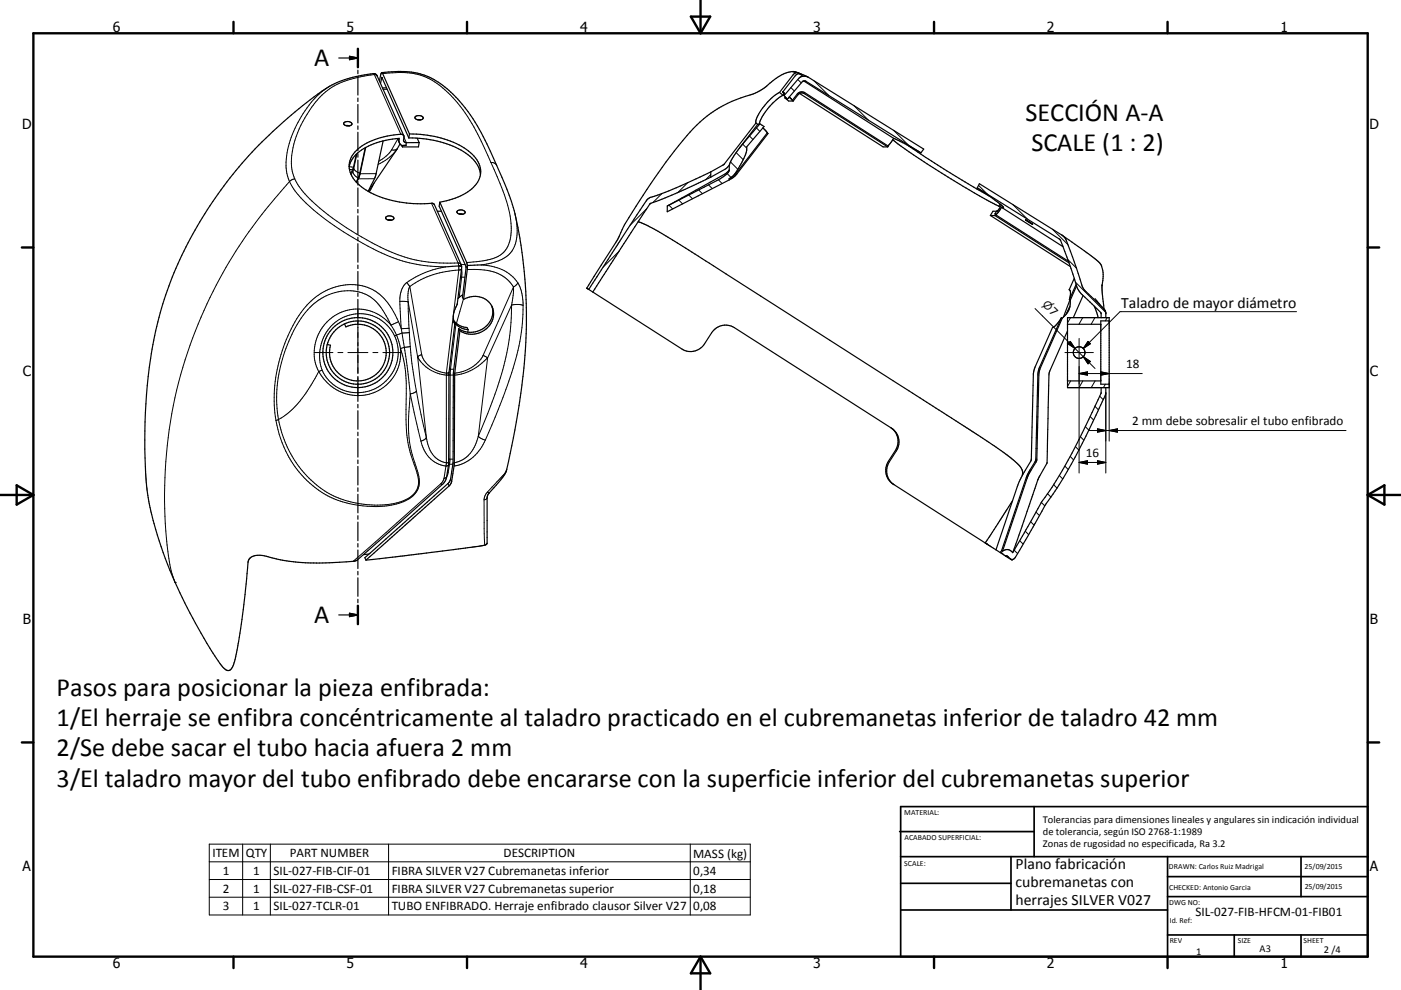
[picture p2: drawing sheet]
<svg xmlns="http://www.w3.org/2000/svg" width="420mm" height="297mm" viewBox="0 0 420 297" stroke-linecap="round" stroke-linejoin="round" font-family="sans-serif">
<g fill="none" stroke="#000" stroke-width=".36">
<path d="M101.6 17.4h5.7M104.8 16.9l2.5 .5-2.5 .5zM107.3 14.6v5.6M103.2 36.8a1.55 1.55 0 0 1 2.3 .5 1.56 1.56 0 0 1-2.5-.3zM103.7 37.7h1.1M107.3 21.1v1M107.3 23v5.5M107.3 29.4v1.1M107.3 31.3v5.6M107.3 37.8v1M107.3 39.7v5.5M114.4 21.8l.3 .3 8.1 18.1"/>
<path d="M114.4 21.8l-.7 2.5M114.4 21.8l2-.2a21.7 21.7 0 0 1 14.2 2.6 40 40 0 0 1 14.3 16.8l3.1 6.5a88.5 88.5 0 0 1 6.4 16.6 148.3 148.3 0 0 1 1.2 57.6l-1.7 9.7-2.3 10.3-1.4 2.2-3.7 4.1-.4 1-.1 14a6.7 6.7 0 0 1-4 1.1l-32.3 4M114.5 23.3l-.4 1.7M114.5 23.2v.1M114.5 23.2l8.1 18.2M114.7 26.4h1.2M124.5 35a1.57 1.57 0 0 1 2.4 .5 1.55 1.55 0 0 1-2.5-.2zM125.1 35.9l1 .1M226.6 36.9l-9.5 12.4-4 2.3M226.6 36.9l.6 .4M227.2 37.3l-5.6 7.2M227.2 37.3h.1"/>
<path d="M227.6 37.2l-.4 .1M227.8 37.2l-6.2 7.4M227.8 37.2l1.3 .8-5.2 6a11.5 11.5 0 0 1-2.4 6.4l-1.6 2.2-1.3 1M227.8 37.2h-.2M228.7 38.4l1.3 1.5M230 39.9l-9.3 12-2.1 1.7M230 39.9l.3 .2-9.5 12.3-2.2 1.6M233.7 27.7l1.1 .9M233.7 27.7a16.7 16.7 0 0 0-7.1 8.8v.4M234.7 27.6l.4 .5M234.7 27.6h.1M234.7 27.6l.3 .2"/>
<path d="M234.8 28.6a16.6 16.6 0 0 0-7.2 8.6M235.1 28.7l4.6-5.4 1.4-.5 1 .2 34.8 21.7-.8 1.2M235.1 28.7l.9 1.1 4.6-5.4 .9-.1 34.6 21.6M235.1 28.1l-.3 .5M235.1 28.1v.6M235.3 29.4l1.1 .9h1.4M235.3 29.4h.4M235.5 29.1l-.2 .3M236.4 29.4h.1M236.4 29.3v.1M236.6 29.1l.7 .6M237.3 29.7l.2 .4"/>
<path d="M237.5 30.1l1.5-1.9a1.75 1.75 0 0 1 2.3-.4l25 16M237.5 30.1l.3 .2M237.6 21.5l1.2 .3M237.8 30.3l1.4-1.9a1.44 1.44 0 0 1 1.9-.3l25 16M238.8 21.8l1.1 .3M238.8 21.8l-1 .7-4.1 5.2M239.5 22.1l1.1 .6M239.5 21.9a5.3 5.3 0 0 0-5.5 .8l-1.3 .8a24.5 24.5 0 0 1-6.2 4.4 40.9 40.9 0 0 0-15.6 7.8 110 110 0 0 0-17 21.1l-2.1 3.4a53.8 53.8 0 0 0-6.1 10.5l-9.8 15.8M239.7 28l25.1 16.1h1.3M239.9 22.1h.1M239.9 22.1h-.5l-.8 .4-3.9 5.1M239.9 22.1l2.3 1"/>
<path d="M241 24.3l26.9 17.2M106.8 46.3l-.9 4.3-.8 1.5M107.3 46.1v1.1M107.3 48v5.6M107.3 54.5v1M107.3 56.4v5.6M109.5 44.3l-1.8 8.4-.9 1.9M109.6 44.2l-1.7 8.2-1 2.3M110.4 57.4a36.4 36.4 0 0 0 19.5 3.7l.3 .3 8.2 18.6M114.9 42.3l-2.3 10.5-2.2 4.6M119.2 41.6l.5 1.3M119.7 42.9l.7 .7"/>
<path d="M119.7 42.9v-1.4a20.5 20.5 0 0 0-13.4 5.4l-1.1 1.5-.5 1.7M119.9 43.2l-9.5 14.2M120.4 43.6l.1 .1M120.5 43.7l.2 .4M121.1 40.7l-8-17.9a1.13 1.13 0 0 0-1.2-.7 31.7 31.7 0 0 0-18.9 7.8 123.5 123.5 0 0 0-45 64 158.8 158.8 0 0 0-4.1 51.1l.1 1.5a98.2 98.2 0 0 0 9.2 29.8 122.6 122.6 0 0 0 13.7 24 1.56 1.56 0 0 0 1.8 .9 1.56 1.56 0 0 0 1.2-1.5l1.3-5.3 1.3-8.6 1.9-17a2.68 2.68 0 0 1 3.3-2.2l1 .1a63.8 63.8 0 0 0 25.1 1.9l2.5-.2 .8-.4 25.8-22.9 .7-1.1 .9-4.9 .1-27 1.7-15M121.8 43.6l-1.3 .1M121.8 43.6h-1.4M121.8 42.8h.1M121.8 42.8v.8M121.8 42.8a.79 .79 0 0 1-.8-.9l.1-.7a.81 .81 0 0 0-.9-.9 21.7 21.7 0 0 0-13.3 4.8 6.4 6.4 0 0 0 .3 9.9l3.2 2.4M122.6 41.4a29.3 29.3 0 0 1 18.3 5.5 8.1 8.1 0 0 1 3.2 5.5M122.8 40.2l-.2 1.2"/>
<path d="M122.8 40.2a27.9 27.9 0 0 1 18.8 6.1 7 7 0 0 1 2.4 6.2M125.1 41.5l.6 1.3M125.7 42.8l-.2 1.3h-4.8M125.7 42.8h-3.9M144 52.5a9.9 9.9 0 0 1-6.7 6.6l-5.4 1.6M213.1 53.2l-10.1 4.6-8.1 3.4-17.2 26.4M213.1 51.6v1.6M213.1 51.6a154.3 154.3 0 0 1-18.7 8l-6.2 9.1-11.7 18.1M218.6 53.6v.4M218.6 54l-18.6 9.5 .1-1.7M218.6 51l-1.4 1.3-17.1 9.5M218.7 49.5l-1.1 1.1-4.5 2.6"/>
<path d="M218.7 49.5l-.1 1.5a3.8 3.8 0 0 1-2.2 2.3l-16.3 8.5M221.6 44.6l-2.3 3.4-.6 1.5M266.3 43.8l-.2 .3M267.7 41.9l4.8 3.6 9.9 6.5 9.7 5.9 7.3 4M267.7 41.9l-1.4 1.9M267.9 41.5l4.6 2.3M267.9 41.5l-.2 .4M272.4 43.8l11.4 7.4 12.7 7.6M272.5 43.8l3.6 2.1M293 56.4l.6-1.3 25.1 15.7 1 1.3 5 14.2 .7 1 5.5 5.4 .5 .9M293 56.4l24.7 15.4 2.8 7 2.3 7a8.2 8.2 0 0 0 3.2 4.1l4 3.8 .1 1.6M293 56.4l3.5 2.4"/>
<path d="M296.5 58.8l3.4 2.4 1 1h-.6M107.3 62.8v1.1M107.3 64.7v5.6M107.3 71.2v1M107.3 73.1v5.6M107.3 79.5v1.1M115.7 65.1a1.58 1.58 0 0 1 2.4 .5 1.59 1.59 0 0 1-2.5-.2zM116.3 66h1.1M131.1 63.4h1.2M131.9 60.7l-.2 1.2 8 18.1-1.1 9.3 .4 .5M131.9 60.7l8 18 .2 1M137.1 63.3a1.47 1.47 0 0 1 2.4 .5 1.55 1.55 0 0 1-2.5-.2z"/>
<path d="M137.7 64.2l1 .1M138.4 80l-1.3 11.1a7.6 7.6 0 0 0-.9 5.6M138.4 80l-.9-.2-3.9 .3M140.1 79.7l-1.1 10.1M144.3 79.5l-4.2 .2M191.3 66.5l2.3 .9 3.7 2 9.2 5.6 78.8 50.4 15.3 10.1a19.7 19.7 0 0 1 5.9 5.5v1.6M296.9 64.6l1.4 .1M296.9 64.6l24 15.4M298.3 64.7l22.2 14.2M298.3 64.2l.4 .1M298.3 64.2l.3 .1M298.4 64.4l21.9 14"/>
<path d="M298.4 64.4l-.1 .3M298.6 64.3h.1M298.6 64.3l-.2 .1M298.8 63.4l-.5 .8M299.4 61.9l.5 .2M299.8 61.2l-.4 .7M300.2 61.5l-1 1.7-.3 .2h-1.2l-.8 1.2M300.3 62.2l18.4 11.8M300.3 62.2l-1.6 2.1M307.5 66h.1M307.5 65.9v.1M307.5 66l2.1 1.3z"/>
<path d="M318.4 70.5l5.8 4.1a24.9 24.9 0 0 1 5.9 4.9l.1 .2a11.5 11.5 0 0 1 .2 6.3l.6 6.8M103.3 97.2l.4 .9a8.5 8.5 0 0 1 11.9 5.9 8.5 8.5 0 0 1-8.5 10.3 8.5 8.5 0 0 1-8-10.7l-1-.3M107.3 81.5v5.5M107.3 87.9v1M107.3 89.8v5.6M107.3 96.2v1.1M107.3 98.2v5.5M136 96.1a5.2 5.2 0 0 0 4 2.2l.3 .6M136.1 96.6l.1 .1M136.2 96.7l.1 .4M136.2 96.7l.3 .4a5.4 5.4 0 0 0 3.8 1.8M136.3 97.1l.1 .1"/>
<path d="M137.5 98.6l.4 .6M137.5 98.6l-1.6 13.3v23.6a28.1 28.1 0 0 1-.8 8.2l-.8 1.4-24.9 22.2 .3 .8M137.9 99.2l-1.6 13-.1 26.9-.9 5.7-.7 1-24.9 22.3M138.7 88.4l-1.4 1.2M139 89.8a5.7 5.7 0 0 1 9 4.4 6.6 6.6 0 0 1-10.1 5M140.3 98.9v.7M147.4 91.8a6.4 6.4 0 0 1-2.1 6.5 6.4 6.4 0 0 1-6.8 .9l-1-.6M175.9 86.5h.1M176 86.5l.1 .1M176.1 86.6l.4 .2M176.5 86.8l28 17.9a4.9 4.9 0 0 0 6.7-1.6l2.1-3.2a5 5 0 0 1 6.8-1.6l47.2 30.2a4.9 4.9 0 0 1 1.4 6.8l-2.1 3.3a5 5 0 0 0 1.4 6.8l27.4 17.5M318.2 95.3l-6.9 16-.8 26.8-2.8 5.1-7.4 21.9"/>
<path d="M318.2 95.3l-1.6 2.2-1.1 .8-5.4 12.4-.3 1.5-.7 25.9-3.7 6.9-6.8 20M318.2 95.3l.3 .2M318.5 95.5l-6.9 15.9-.8 26.6-1.8 3.2M320 95.3h12.5v21h-12.5zM320 99.3l-5.5 12.9-.6 26.7-2.8 5.1-7.5 21.8M320 97.3h10M320.6 86.9l.1 .1a3.1 3.1 0 0 1-.1 2.9M320.6 86.9l.1 .1M320.6 89.9l.3 .1M320.8 92l-1.1 2.2M320.8 89.9l-2 5.2M320.9 90a6 6 0 0 1-2.4 5.5"/>
<path d="M322.1 83.5l-1.5 3.4M322.6 85.3l-2 4.6M322.8 85.8l-1.9 4.2M324.7 88.7l-2.9 6.6M328 91.8l1.2 3.5M328.3 89.6l3.1 3.9M331.4 93.6l.1 1.7M331.4 93.5l.1 .6M332.5 96.3h-2.5v19h2.5M107.3 104.6v1M107.3 106.5v5.6M107.3 113v1"/>
<path d="M107.3 114.9v5.5M320 114.3h10M330.1 116.3a4.8 4.8 0 0 1-.9 3.6 174.3 174.3 0 0 1-15.9 29.3l-1 1.4-8.7 15.2M331.5 116.3v2a271.3 271.3 0 0 1-13.9 27.1l-.6 .9a168.2 168.2 0 0 0-10.7 17.7l-1.9 3.2-.9 .7M107.3 121.3v1.1M107.3 123.2v5.6M107.3 129.7v1M107.3 131.6v5.5M107.3 138v1.1M107.3 139.9v5.6M267.1 128.3a5 5 0 0 1 1.4 6.8l-2.2 3.3a4.9 4.9 0 0 0 1.5 6.8M107.3 146.4v1"/>
<path d="M107.3 148.3v5.6M107.3 154.7v1.1M107.3 156.6v5.6M303.6 150.2l-8.2 12.7M308 143.4h.1M308 143.4l-7.4 22M309 141.2l-1 2.2M309 141.2h.1M107.3 163.1v1M107.3 165v5.6M107.3 171.4v1.1M107.3 173.4v5.5"/>
<path d="M107.3 179.8v1M110.7 166.2l-1.7 .2M295.4 162.9l.2 .1M295.6 163h.1M295.6 163l.1 .1M295.7 163.1h.1M295.7 163.1l2.9 1.9M298.6 165l2.8 1.8M300.3 165.1l-.4 .7M300.3 165.1l.3 .3M300.6 165.4a2.05 2.05 0 0 1 3 .4M301.4 166.8l.9 .5"/>
<path d="M301.4 166.8h.6l1 1 .5 .1M302.3 167.3l1.1 .8 .1-.2M302.3 167.1v.2M101.6 184.5h5.7M104.8 184l2.5 .5-2.5 .5zM107.3 181.7v5.6"/>
<circle cx="107.3" cy="105.8" r="9.5"/>
<circle cx="107.3" cy="105.8" r="10.5"/>
<circle cx="323.5" cy="105.8" r="1.75"/>
</g>
<g fill="none" stroke="#000" stroke-width=".3">
<path d="M98.9 25.9a30.6 30.6 0 0 0-12.4 18.1 15.3 15.3 0 0 0 .3 10.5M111.9 22.1l.3 .3M112.2 22.4l8 17.9M112.2 22.4l.6 .1 .3 .3M112.2 22.4a27.1 27.1 0 0 0-14.6 5.2 32 32 0 0 0-10.2 20.8 12.2 12.2 0 0 0 1 5.3M114.4 23.3h.1M114.7 22.1l5-.4a18.9 18.9 0 0 1 15.2 6.7 55.4 55.4 0 0 1 11.3 18.2l1 2.1M114.9 26.8h1.2M226.8 38.4l1 1M235.4 29l.7 .7M237.1 26.3l1 1M239.2 23.9l1 1"/>
<path d="M244.1 24.3l4.4 4.4M256 31.7l4.4 4.4M267.9 39.1l4.4 4.4M86.8 54.5l1.3 2.2a55.2 55.2 0 0 0 16.3 13.7 57.1 57.1 0 0 0 21.5 9.1l7.7 .6a27.8 27.8 0 0 0-11.6 4.7M86.8 54.5a137.4 137.4 0 0 0-35.9 114.9l.7 2.8 .9 2.6M88.4 53.7a27.4 27.4 0 0 0 8.7 9.7 84.4 84.4 0 0 0 24.1 13.7 46.8 46.8 0 0 0 16.2 1.8M88.4 53.7l-.9 .2-.7 .6M104.7 50l1.3 .2M104.8 50.8l.9 .1M105.8 51.5l-.5 .9M105.8 51.5a2.56 2.56 0 0 0 1.6 1.9M106.1 50.6a2.56 2.56 0 0 0 1.8 1.3"/>
<path d="M106.1 50.6l-.3 .9M107 46.1l-.9 4.5M111.4 56h.2M111.6 56l-.9 1.6M112.3 54.7l-.7 1.3M112.3 53.6h-4.8M112.8 52.1h-4.8M117.4 45l-1.6 1.8-2.3 1.6M118.8 45l-1 1.2a15.5 15.5 0 0 1-4.5 3.1M119.1 44.6l-.6 .4h-1.1M119.2 41.7l-1.8 3.3M119.5 41.5l.1 .4"/>
<path d="M121.1 41.2l.7 1.6M147.2 48.7l1.9 4.3a38.6 38.6 0 0 1 4.2 16.6 7.7 7.7 0 0 1-5.4 7.9l-3.1 .8-4.9 .4M147.2 48.7a1.67 1.67 0 0 1 1.7 .9M198.4 58.1l-2.7 2.7M206.2 54.8l-3 3M206.5 58.5l1.1 1.1M209.5 57l1.1 1.1M212.4 55.5l1.2 1.1M213.1 52.4l-1.5 1.5M215.4 53.9l1.1 1.2M218 52.1l1.2 1.1M219 48.6l2.2 2.2"/>
<path d="M220.7 45.8l2.1 2.1M222.7 43.2l1.2 1.3M224.7 40.8l1 1.1M293.4 55.6l2.7 2.7M129.4 61l8 17.9M137.4 78.9l.8 .4M137.4 78.9l.2 2.1M138.2 79.4h1.3M154.4 64.1a13.9 13.9 0 0 1-1.1 11.4 13.2 13.2 0 0 1-9 4 13.3 13.3 0 0 1 11 5.4M185.5 75.4l-4.7 4.8M193.9 62.6l-5 5M200.5 61.5l1.2 1.2"/>
<path d="M203.5 60l1.1 1.2M303.6 61.3l4.4 4.4M315.5 68.8l4.7 4.6M320.1 77.9l2.6 2.5M107.3 92.8v5.5M107.3 99.8v1.5M117.2 97.5l-.4-.9a16 16 0 0 0-7-8.2 15.6 15.6 0 0 0-18.2 5.3 43.2 43.2 0 0 0-8.1 32.2M117.2 97.5l1.7 3M117.2 97.5a13 13 0 0 0-17-2.7 13 13 0 0 0-4.6 16.7M119.5 96.5a17.8 17.8 0 0 0-8-9.7 17.2 17.2 0 0 0-20.5 6 45.9 45.9 0 0 0-8.3 33.3M119.5 96.5l.8 2.1M119.5 96.5l-2.3 1"/>
<path d="M119.9 90.4l.4 8.2M119.9 90.4l2.5 .2M120.3 98.6l.2 1.3M120.5 99.9l.7 4.3M120.5 99.9l-1.6 .6M122 84.8a6.7 6.7 0 0 0-2.1 5.6M122 84.8l.9 1.2M122.4 90.6l.2 7.9M122.4 90.6l2.8 16.6M122.6 98.5l-2.3 .1M122.6 98.5l.1 1.3M122.7 99.8l-2.2 .1"/>
<path d="M122.7 99.8l.3 4.2M122.9 86a7.6 7.6 0 0 0-.5 4.6M122.9 86l3.5 20.4M136.7 97.3l-1.7 14.3-.2 27.7M137.6 81a27 27 0 0 0-14.7 5M137.6 81l-3.8 30.9M138.4 80.5v2.7M138.4 80.7l-.8 .3M138.4 83.2h1M138.4 83.2l-.7 6M138.4 83.2h-.3M138.9 89.7l-2.1 7.3"/>
<path d="M140.1 80.9a17.2 17.2 0 0 1 10.6 1.9l1.8 1.5 1.4 1.8M153.4 91.5l2-.2 1.4 .3M153.4 91.5a84 84 0 0 1-7.2 32.6l-2.8 6.8M153.4 91.5l-7.2 15.9M153.9 86.1v1.9l-.5 3.5M153.9 86.1l-9.1 20.6M155.3 84.9l-1.4 1.2M155.3 84.9a13.4 13.4 0 0 1 1.5 6.7M156.8 91.6a71.9 71.9 0 0 1-5.6 26.4l-5.7 14M310.3 92.6l18 17.9M321 95.3l-1 1.6M322.4 84.6l9.1 9.1"/>
<path d="M324.6 95.3l-1.1 2M328.3 95.3l-1.2 2M332 95.3l-.6 1M388.7 93.5h-52.9l-11 11.1M94.3 105.8h5.5M95.6 111.5a36.5 36.5 0 0 1-10.6 13.5l-1.5 .9M96.6 111l-1 .5M101.3 105.8h1.5M104.3 105.8h6M107.3 102.8v6M107.3 110.3v1.5M107.3 113.3v5.5"/>
<path d="M111.8 105.8h1.5M114.8 105.8h5.5M118.3 100.8a12 12 0 0 1-5.3 15.5 12 12 0 0 1-15.9-4.2l-.5-1.1M118.3 100.8a11.8 11.8 0 0 0-12.7-6.5 11.8 11.8 0 0 0-9.6 10.5l-.2 1.7a11.4 11.4 0 0 0 .8 4.5M118.9 100.5l1.2 4.1M118.9 100.5l-.6 .3M120.1 104.6l1.1 4.4a61.5 61.5 0 0 1 .5 13.8 46 46 0 0 0 .6 10l.7 2.9 1.9 5.6a6.1 6.1 0 0 1-1.1 7.2l-.4 .3a17.3 17.3 0 0 1-11.9 2.7 28.7 28.7 0 0 1-26-18.8l-1.1-3-.9-3.8M120.1 104.6a12.9 12.9 0 0 1-9.4 13.7 12.9 12.9 0 0 1-15.1-6.8M121.2 104.2l1.8 14M121.2 104.2l-1.1 .4M123 118.2l3.2 14.1M123 104l.5 5.1 1.4 8.3"/>
<path d="M123 104l-1.8 .2M123 118.2a54.9 54.9 0 0 0 .3 17l.7 2.4a17.6 17.6 0 0 1 1.7 7.6 6.9 6.9 0 0 1-5.4 5.6 29.2 29.2 0 0 1-27.4-5.9l-1-.9a32.4 32.4 0 0 1-9.2-17.9M124.9 117.4l-.7 .4-1.2 .4M124.9 117.4l2.9 13.8M125.2 107.2l.2 .2a10.9 10.9 0 0 0 8.6 5.1h1.9M125.2 107.2l2.6 24M126.4 106.4a8.3 8.3 0 0 0 7.4 5.5M126.4 106.4l-.7 .3-.5 .5M133.8 111.9l-.1 27.9M134.6 111.6l-.8 .3M136.1 110.8h-1.4M144.8 106.7a10.8 10.8 0 0 1-8.5 5.3"/>
<path d="M144.8 106.7l1.4 .7M146.2 107.4a16.1 16.1 0 0 1-9.9 5.2M146.2 107.4l-2.8 23.5M319.3 105.8h8.5M320.2 103.1l.7-.7 1.4 2.2zM321 114.3l-1 1.6M323.5 101.5v40.4M323.5 112.1l2.5-.5v1zM323.5 112.1h19M324.6 114.3l-1.1 2M324.8 107l2.1 1.4-.7 .8zM326.2 102.4l.7 .7-2.1 1.5z"/>
<path d="M328.3 114.3l-1.1 2M329.7 118.9l1.1 1M330 111.6l2.5 .5-2.5 .5zM331.4 115.3l-.6 1M331.5 117.8v24.1M332.5 115.3v17M83.5 125.9l-.8 .2M126.2 132.3a8.9 8.9 0 0 0 7.5 7.5M127.8 131.2a8.3 8.3 0 0 0 4.5 7.2l1.2 .4h1M127.8 131.2l-.5 .7-1.1 .4M133.7 139.8l-.6 3.7M134.5 139.5l-.8 .3"/>
<path d="M134.5 138.8h.1M134.5 137.8h1.3M134.8 139.3h-.3M134.8 139.3h1M134.8 139.3l-.4 2.5M143.4 130.9l.9 .7 1.2 .4M143.4 130.9a9.7 9.7 0 0 1-5.8 7.6l-1.4 .3M145.5 132a12.1 12.1 0 0 1-9.4 7.8M319.3 139.8l1 1.1M320.9 136.9l1 1.1M322.4 134l1 1M323.5 138.7h8"/>
<path d="M323.5 138.7l2.5-.5v1.1zM323.9 131l1 1.1M325.4 128l1 1M326.5 129.2h77M326.8 125l1.1 1M328.3 121.9l1 1.1M329 128.7l2.5 .5-2.5 .4zM329 138.2l2.5 .5-2.5 .6zM332.5 129.2l2.5-.5v.9zM132.2 145.1l.4 .2M133.1 143.5l-.7 1.4-26.5 23.5M133.9 143.1l-.8 .4"/>
<path d="M134.3 145.1l.3 .7M134.4 141.8l-.3 .1M134.4 141.8l-.5 1.4M135.1 143.7l.3 .7M145.1 150l.3 13.5M146 149.3l-.2 .4-.7 .3M146.1 147.7a3.5 3.5 0 0 0-1 2.3M146.1 147.7l.6 .2M151.9 140.8l-.7 1.3-5.1 5.6M307.4 159.4l1 1M309 156.5l1 1.1M310.6 153.6l1 1.1"/>
<path d="M312.2 150.7l1 1.1M314.1 148.1l1 1M315.9 145.4l1 1M317.6 142.7l1 1M300.1 165.5l.9 1M304 165.1l1.1 1M305.7 162.2l1.1 1.1M62.7 253.2h162.2v21.3h-162.2zM62.7 258.6h162.2M72.7 253.2v21.3M81.1 253.2v21.3M116.5 253.2v21.3"/>
<path d="M207 253.2v21.3M62.7 263.9h162.2M62.7 269.2h162.2"/>
</g>
<g fill="#000">
<circle cx="239.5" cy="22.1" r=".18"/>
<circle cx="137.5" cy="79.8" r=".18"/>
<circle cx="298.8" cy="63.4" r=".18"/>
<circle cx="136.4" cy="97.2" r=".18"/>
<circle cx="52.5" cy="174.8" r=".18"/>
<circle cx="295.7" cy="163.1" r=".18"/>
</g>
<g fill="none" stroke="#000" stroke-width=".71">
<path d="M10 10h400v277h-400zM70 6.6v3.4M107.3 14.6v5.6M140 6.6v3.4M207.1 5h5.8l-2.9 5zM210 0v10M280 6.6v3.4M350 6.6v3.4M6.6 74.2h3.4M410 74.2h3.5M0 148.5h10M5 145.6l5 2.9-5 2.9z"/>
<path d="M410 148.5h10.1M410 148.5l5.1-2.9v5.8zM107.3 181.7v5.6M6.6 222.7h3.4M410 222.7h3.5M70 287v3.4M140 287v3.4M210 287v10M210 287l2.9 5h-5.8zM280 287v3.4M350 287v3.4"/>
</g>
<g fill="none" stroke="#000" stroke-width=".51">
<path d="M269.7 249.5h40.3M270 242h140v45h-140zM270 257h140M303.1 257v16M310 242v15M350 257v30M390.1 257v12M270 265h33.1M270 273h80M350 269h60M350 263h60M350 280.5h60"/>
<path d="M370 280.5v6.5M390.1 280.5v6.5"/>
</g>
<path d="M104.8 16.9l2.5 .5-2.5 .5zM104.8 184l2.5 .5-2.5 .5z" fill="#000" stroke="#000" stroke-width=".36"/>
<path d="M320.2 103.1l.7-.7 1.4 2.2zM323.5 112.1l2.5-.5v1zM326.2 102.4l.7 .7-2.1 1.5zM324.8 107l2.1 1.4-.7 .8zM330 111.6l2.5 .5-2.5 .5zM323.5 138.7l2.5-.5v1.1zM329 128.7l2.5 .5-2.5 .4zM329 138.2l2.5 .5-2.5 .6zM332.5 129.2l2.5-.5v.9z" fill="#000" stroke="#000" stroke-width=".3"/>
<g font-size="7.9">
<text x="94.2" y="19.9">A</text>
<text x="307.4" y="36.3">SECCIÓN A-A</text>
<text x="309.2" y="45.4">SCALE (1 : 2)</text>
<text x="94.2" y="186.9">A</text>
<text x="16.9" y="209">Pasos para posicionar la pieza enfibrada:</text>
<text x="16.9" y="217.9">1/El herraje se enfibra concéntricamente al taladro practicado en el cubremanetas inferior de taladro 42 mm</text>
<text x="16.9" y="226.9">2/Se debe sacar el tubo hacia afuera 2 mm</text>
<text x="16.9" y="236">3/El taladro mayor del tubo enfibrado debe encararse con la superficie inferior del cubremanetas superior</text>
</g>
<g font-size="4.7">
<text x="336.1" y="92.4">Taladro de mayor diámetro</text>
<text x="304.5" y="260.9">Plano fabricación</text>
<text x="304.5" y="266.2">cubremanetas con</text>
<text x="304.5" y="271.6">herrajes SILVER V027</text>
</g>
<g font-size="4.2">
<text x="33.9" y="9.6">6</text>
<text x="103.9" y="9.6">5</text>
<text x="173.9" y="9.6">4</text>
<text x="243.8" y="9.6">3</text>
<text x="313.9" y="9.6">2</text>
<text x="383.9" y="9.6">1</text>
<text x="6.7" y="38.7">D</text>
<text x="410.5" y="38.7">D</text>
<text x="6.9" y="112.9">C</text>
<text x="410.7" y="112.9">C</text>
<text x="6.9" y="187.1">B</text>
<text x="410.7" y="187.1">B</text>
<text x="6.8" y="261.4">A</text>
<text x="410.7" y="261.4">A</text>
<text x="33.9" y="290.4">6</text>
<text x="103.9" y="290.4">5</text>
<text x="173.9" y="290.4">4</text>
<text x="243.8" y="290.4">3</text>
<text x="313.9" y="290.4">2</text>
<text x="383.9" y="290.4">1</text>
</g>
<g font-size="3.9">
<text x="314.4" y="93.6" transform="rotate(45 314.4 93.6)">7</text>
<text x="337.7" y="110.5">18</text>
<text x="339.4" y="127.6">2 mm debe sobresalir el tubo enfibrado</text>
<text x="325.5" y="137.2">16</text>
<text x="63.7" y="257.1">ITEM</text>
<text x="73.7" y="257.1">QTY</text>
<text x="86.9" y="257.1">PART NUMBER</text>
<text x="151" y="257.1">DESCRIPTION</text>
<text x="207.9" y="257.3">MASS (kg)</text>
<text x="66.8" y="262.5">1</text>
<text x="75.9" y="262.5">1</text>
<text x="82" y="262.5">SIL-027-FIB-CIF-01</text>
<text x="117.4" y="262.6">FIBRA SILVER V27 Cubremanetas inferior</text>
<text x="207.9" y="262.5">0,34</text>
<text x="66.8" y="267.8">2</text>
<text x="75.9" y="267.8">1</text>
<text x="82" y="267.8">SIL-027-FIB-CSF-01</text>
<text x="117.4" y="267.9">FIBRA SILVER V27 Cubremanetas superior</text>
<text x="207.9" y="267.8">0,18</text>
<text x="66.8" y="273">3</text>
<text x="75.9" y="273">1</text>
<text x="82" y="273">SIL-027-TCLR-01</text>
<text x="117.4" y="273.1">TUBO ENFIBRADO. Herraje enfibrado clausor Silver V27</text>
<text x="207.9" y="273">0,08</text>
<text x="358.4" y="274.9">SIL-027-FIB-HFCM-01-FIB01</text>
</g>
<text font-size="3.3" x="312.3" y="91.6" transform="rotate(45 312.3 91.6)">⌀</text>
<g font-size="3.1">
<text x="312.7" y="246.8">Tolerancias para dimensiones lineales y angulares sin indicación individual</text>
<text x="312.7" y="250.4">de tolerancia, según ISO 2768-1:1989</text>
<text x="312.7" y="254">Zonas de rugosidad no especificada, Ra 3.2</text>
<text x="358.6" y="286.5">1</text>
<text x="377.6" y="285.6">A3</text>
<text x="396.9" y="285.9">2 /4</text>
</g>
<g font-size="2.4">
<text x="271.1" y="244.4">MATERIAL:</text>
<text x="271.2" y="252">ACABADO SUPERFICIAL:</text>
<text x="271.1" y="259.7">SCALE:</text>
<text x="350.4" y="260.8">DRAWN: Carlos Ruiz Madrigal</text>
<text x="391.1" y="260.6">25/09/2015</text>
<text x="350.5" y="267">CHECKED: Antonio Garcia</text>
<text x="391.2" y="266.7">25/09/2015</text>
<text x="350.5" y="271.4">DWG NO:</text>
<text x="350.7" y="276.9">Id. Ref:</text>
<text x="350.7" y="282.8">REV</text>
<text x="371.1" y="282.9">SIZE</text>
<text x="390.8" y="283">SHEET</text>
</g>
</svg>
